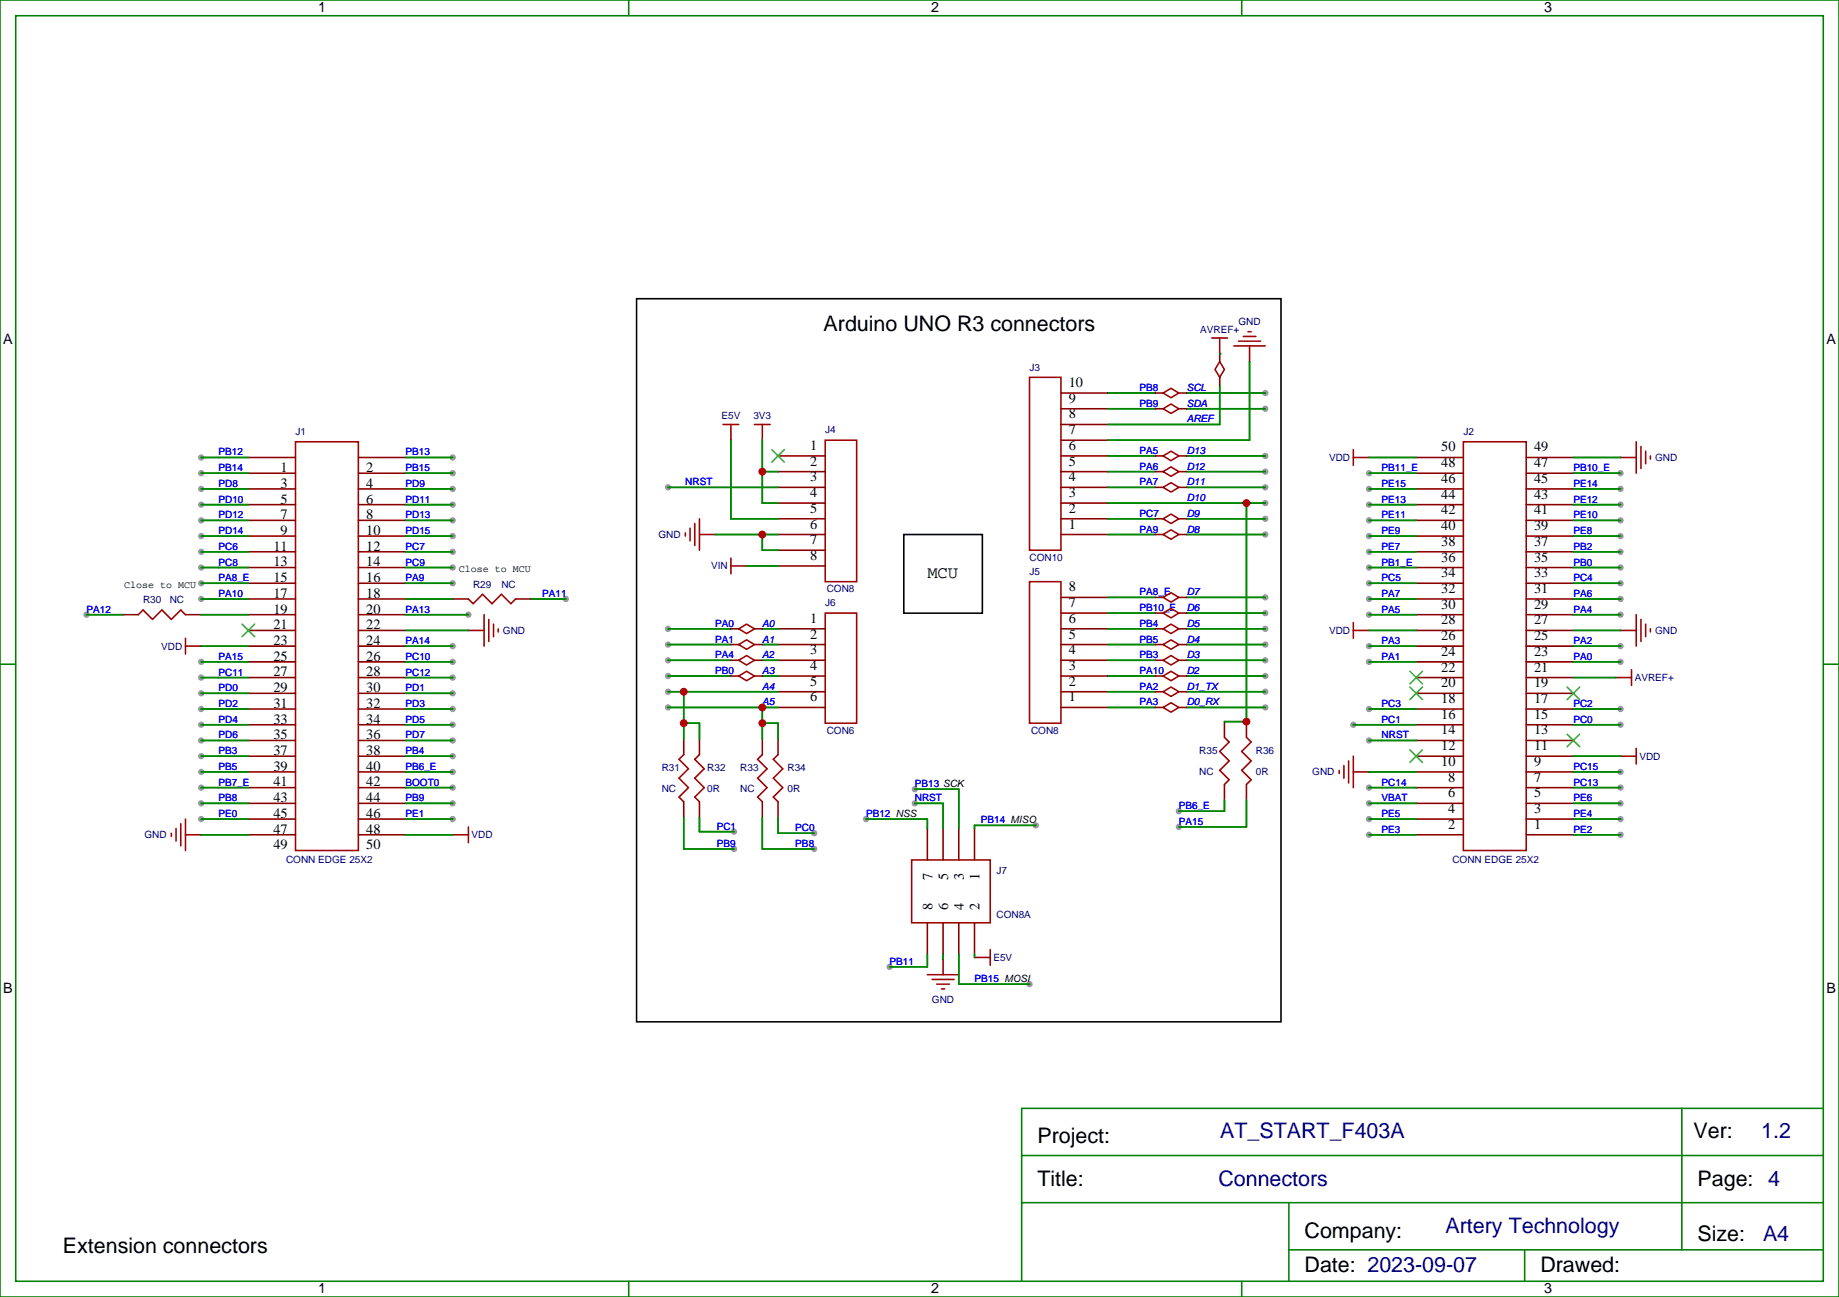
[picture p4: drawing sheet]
<svg xmlns="http://www.w3.org/2000/svg" width="413mm" height="291mm" viewBox="0 0 413 291" stroke-linecap="round" stroke-linejoin="round" font-family="sans-serif">
<g fill="#999">
<circle cx="45.2" cy="173.2" r=".71"/>
<circle cx="45.2" cy="176.7" r=".71"/>
<circle cx="101.6" cy="180.3" r=".71"/>
<circle cx="101.6" cy="176.7" r=".71"/>
<circle cx="45.2" cy="166.2" r=".71"/>
<circle cx="45.2" cy="183.8" r=".71"/>
<circle cx="101.6" cy="173.2" r=".71"/>
<circle cx="45.2" cy="180.3" r=".71"/>
<circle cx="101.6" cy="169.7" r=".71"/>
<circle cx="45.2" cy="169.7" r=".71"/>
<circle cx="101.6" cy="166.2" r=".71"/>
<circle cx="45.2" cy="102.7" r=".71"/>
<circle cx="45.2" cy="106.2" r=".71"/>
<circle cx="45.2" cy="109.7" r=".71"/>
<circle cx="45.2" cy="116.8" r=".71"/>
<circle cx="45.2" cy="113.2" r=".71"/>
<circle cx="45.2" cy="134.4" r=".71"/>
<circle cx="45.2" cy="130.9" r=".71"/>
<circle cx="45.2" cy="127.4" r=".71"/>
<circle cx="45.2" cy="155.6" r=".71"/>
<circle cx="45.2" cy="152" r=".71"/>
<circle cx="45.2" cy="148.5" r=".71"/>
<circle cx="101.6" cy="109.7" r=".71"/>
<circle cx="101.6" cy="106.2" r=".71"/>
<circle cx="101.6" cy="102.7" r=".71"/>
<circle cx="101.6" cy="116.8" r=".71"/>
<circle cx="101.6" cy="113.2" r=".71"/>
<circle cx="101.6" cy="130.9" r=".71"/>
<circle cx="101.6" cy="127.4" r=".71"/>
<circle cx="101.6" cy="120.3" r=".71"/>
<circle cx="105.1" cy="137.9" r=".71"/>
<circle cx="101.6" cy="152" r=".71"/>
<circle cx="101.6" cy="148.5" r=".71"/>
<circle cx="101.6" cy="145" r=".71"/>
<circle cx="101.6" cy="162.6" r=".71"/>
<circle cx="101.6" cy="155.6" r=".71"/>
<circle cx="45.2" cy="120.3" r=".71"/>
<circle cx="45.2" cy="159.1" r=".71"/>
<circle cx="45.2" cy="162.6" r=".71"/>
<circle cx="127" cy="134.4" r=".71"/>
<circle cx="19.4" cy="137.9" r=".71"/>
<circle cx="307.3" cy="109.7" r=".71"/>
<circle cx="363.7" cy="187.3" r=".71"/>
<circle cx="307.3" cy="113.2" r=".71"/>
<circle cx="149.9" cy="151.7" r=".71"/>
<circle cx="284" cy="148.2" r=".71"/>
<circle cx="284" cy="141.1" r=".71"/>
<circle cx="363.7" cy="180.3" r=".71"/>
<circle cx="363.7" cy="116.8" r=".71"/>
<circle cx="363.7" cy="145" r=".71"/>
<circle cx="149.9" cy="144.6" r=".71"/>
<circle cx="284" cy="105.8" r=".71"/>
<circle cx="307.3" cy="123.8" r=".71"/>
<circle cx="307.3" cy="159.1" r=".71"/>
<circle cx="363.7" cy="176.7" r=".71"/>
<circle cx="284" cy="112.9" r=".71"/>
<circle cx="363.7" cy="127.4" r=".71"/>
<circle cx="284" cy="102.3" r=".71"/>
<circle cx="284" cy="116.4" r=".71"/>
<circle cx="307.3" cy="130.9" r=".71"/>
<circle cx="363.7" cy="173.2" r=".71"/>
<circle cx="363.7" cy="123.8" r=".71"/>
<circle cx="363.7" cy="137.9" r=".71"/>
<circle cx="307.3" cy="187.3" r=".71"/>
<circle cx="363.7" cy="106.2" r=".71"/>
<circle cx="307.3" cy="127.4" r=".71"/>
<circle cx="284" cy="155.2" r=".71"/>
<circle cx="284" cy="144.6" r=".71"/>
<circle cx="307.3" cy="120.3" r=".71"/>
<circle cx="307.3" cy="166.2" r=".71"/>
<circle cx="284" cy="158.7" r=".71"/>
<circle cx="363.7" cy="183.8" r=".71"/>
<circle cx="303.7" cy="162.6" r=".71"/>
<circle cx="363.7" cy="120.3" r=".71"/>
<circle cx="284" cy="134.1" r=".71"/>
<circle cx="284" cy="151.7" r=".71"/>
<circle cx="307.3" cy="176.7" r=".71"/>
<circle cx="307.3" cy="183.8" r=".71"/>
<circle cx="307.3" cy="145" r=".71"/>
<circle cx="284" cy="137.6" r=".71"/>
<circle cx="284" cy="109.4" r=".71"/>
<circle cx="284" cy="88.2" r=".71"/>
<circle cx="149.9" cy="141.1" r=".71"/>
<circle cx="307.3" cy="180.3" r=".71"/>
<circle cx="363.7" cy="162.6" r=".71"/>
<circle cx="307.3" cy="116.8" r=".71"/>
<circle cx="307.3" cy="106.2" r=".71"/>
<circle cx="149.9" cy="148.2" r=".71"/>
<circle cx="363.7" cy="109.7" r=".71"/>
<circle cx="363.7" cy="159.1" r=".71"/>
<circle cx="149.9" cy="109.4" r=".71"/>
<circle cx="284" cy="91.7" r=".71"/>
<circle cx="284" cy="119.9" r=".71"/>
<circle cx="363.7" cy="113.2" r=".71"/>
<circle cx="164.7" cy="190.5" r=".71"/>
<circle cx="182.7" cy="190.5" r=".71"/>
<circle cx="182.7" cy="187" r=".71"/>
<circle cx="149.9" cy="155.2" r=".71"/>
<circle cx="149.9" cy="158.7" r=".71"/>
<circle cx="264.6" cy="182" r=".71"/>
<circle cx="264.6" cy="185.6" r=".71"/>
<circle cx="231.1" cy="220.8" r=".71"/>
<circle cx="232.5" cy="185.2" r=".71"/>
<circle cx="205.3" cy="180.3" r=".71"/>
<circle cx="205.3" cy="177.1" r=".71"/>
<circle cx="194.4" cy="183.8" r=".71"/>
<circle cx="199.7" cy="217" r=".71"/>
<circle cx="363.7" cy="148.5" r=".71"/>
<circle cx="307.3" cy="148.5" r=".71"/>
<circle cx="307.3" cy="137.9" r=".71"/>
<circle cx="307.3" cy="134.4" r=".71"/>
<circle cx="363.7" cy="134.4" r=".71"/>
<circle cx="363.7" cy="130.9" r=".71"/>
<circle cx="45.2" cy="123.8" r=".71"/>
<circle cx="101.6" cy="123.8" r=".71"/>
<circle cx="101.6" cy="159.1" r=".71"/>
<circle cx="101.6" cy="183.8" r=".71"/>
<circle cx="164.7" cy="186.6" r=".71"/>
</g>
<g fill="none" stroke="#a10000" stroke-width=".35">
<path d="M272 75.8h3.5M273.8 75.8v3.6M276.9 77.6h7.1M278 76.6h4.9M279 75.5h2.9M280.1 74.4h.7M280.5 77.6v3.5M66.3 99.1h14.1v91.8h-14.1zM162.3 95.2h3.5M164 95.2v3.6M169.3 95.2h3.6M171.1 95.2v3.6"/>
<path d="M185.2 98.8h7.1v31.7h-7.1zM231.1 84.7h7v38.8h-7zM261.1 91.7l1.7-1 1.8 1-1.8 1.1zM261.1 88.2l1.7-1.1 1.8 1.1-1.8 1.1zM273.8 81.1l1 1.8-1 1.8-1.1-1.8zM328.4 99.1h14.1v91.8h-14.1zM367.2 99.1v7.1M153.8 119.6v.7M154.9 118.5v2.9M155.9 117.5v4.9M157 119.9h3.5M157 116.4v7.1"/>
<path d="M261.1 119.9l1.7-1 1.8 1-1.8 1.1zM261.1 116.4l1.7-1 1.8 1-1.8 1.1zM261.1 109.4l1.7-1.1 1.8 1.1-1.8 1zM261.1 105.8l1.7-1 1.8 1-1.8 1.1zM261.1 102.3l1.7-1.1 1.8 1.1-1.8 1.1zM303.7 102.7h3.6M303.7 100.9v3.5M363.7 102.7h3.5M368.3 100.2v4.9M369.4 101.2v2.9M370.4 102.3v.7M31 137.9l1.1-1 2.1 2.1 2.1-2.1 2.2 2.1 2.1-2.1 1 1"/>
<path d="M105.1 134.4l1.1 1.1 2.1-2.2 2.1 2.2 2.1-2.2 2.2 2.2 1-1.1M108.7 137.9v7.1M109.7 139v4.9M164 125.2v3.6M164 127h3.6M185.2 137.6h7.1v24.7h-7.1zM231.1 130.5h7v31.8h-7zM261.1 137.6l1.7-1.1 1.8 1.1-1.8 1zM261.1 134.1l1.7-1.1 1.8 1.1-1.8 1zM303.7 139.7v3.5M367.2 137.9v7.1M368.3 139v4.9"/>
<path d="M41.6 145h3.6M41.6 143.2v3.6M105.1 141.5h3.6M110.8 140.1v2.8M111.8 141.1v.7M165.8 141.1l1.8-1 1.7 1-1.7 1.1zM165.8 144.6l1.8-1 1.7 1-1.7 1.1zM165.8 148.2l1.8-1.1 1.7 1.1-1.7 1zM165.8 151.7l1.8-1.1 1.7 1.1-1.7 1.1zM261.1 158.7l1.7-1 1.8 1-1.8 1.1zM261.1 155.2l1.7-1 1.8 1-1.8 1.1zM261.1 151.7l1.7-1.1 1.8 1.1-1.8 1.1z"/>
<path d="M261.1 148.2l1.7-1.1 1.8 1.1-1.8 1zM261.1 144.6l1.7-1 1.8 1-1.8 1.1zM261.1 141.1l1.7-1 1.8 1-1.8 1.1zM303.7 141.5h3.6M362.7 152h3.5M363.7 141.5h3.5M366.2 150.3v3.5M369.4 140.1v2.8M370.4 141.1v.7M153.5 169.3l-1.1 1.1 2.1 2.1-2.1 2.1 2.1 2.1-2.1 2.2 1.1 1M157 169.3l-1.1 1.1 2.1 2.1-2.1 2.1 2.1 2.1-2.1 2.2 1.1 1M171.1 169.3l-1.1 1.1 2.2 2.1-2.2 2.1 2.2 2.1-2.2 2.2 1.1 1"/>
<path d="M174.6 169.3l-1 1.1 2.1 2.1-2.1 2.1 2.1 2.1-2.1 2.2 1 1M274.8 165.5l1.1 1-2.1 2.1 2.1 2.1-2.1 2.2 2.1 2.1-1.1 1M279.8 165.5l1 1-2.1 2.1 2.1 2.1-2.1 2.2 2.1 2.1-1 1M300.6 172.9v.7M301.6 171.8v2.8M302.7 170.7v5M303.7 173.2h3.6M303.7 169.7v7M363.7 169.7h3.5M367.2 167.9v3.5M38.5 187v.7M39.5 185.9v2.8"/>
<path d="M40.6 184.9v4.9M41.6 183.8v7.1M41.6 187.3h3.6M101.6 187.3h3.5M105.1 185.6v3.5M204.6 193h17.6v14.1h-17.6zM208.1 218.7h7.1M209.2 219.8h4.9M211.7 215.2v3.5M218.7 214.8h3.5M222.2 213.1v3.5M210.3 220.8h2.8"/>
<path d="M211.3 221.9h.7"/>
</g>
<g fill="none" stroke="#870000" stroke-width=".35">
<path d="M273.8 79.4h.1M273.8 79.4v1.7M164 98.8h.1M171.1 98.8h.1M238.1 98.8h10.6M238.1 95.2h10.6M238.1 91.7h10.6M238.1 88.2h10.6M259.3 91.7h1.8M259.3 88.2h1.8M264.6 91.7h1.7M264.6 88.2h1.7"/>
<path d="M273.8 84.7v1.7M280.5 81.1h.1M55.7 116.8h10.6M55.7 113.2h10.6M55.7 109.7h10.6M55.7 106.2h10.6M55.7 102.7h10.6M80.4 116.8h10.6M80.4 113.2h10.6M80.4 109.7h10.6M80.4 106.2h10.6M80.4 102.7h10.6"/>
<path d="M160.5 119.9h.1M174.6 119.9h10.6M174.6 116.4h10.6M174.6 112.9h10.6M174.6 109.4h10.6M174.6 105.8h10.6M174.6 102.3h10.6M238.1 119.9h10.6M238.1 116.4h10.6M238.1 112.9h10.6M238.1 109.4h10.6M238.1 105.8h10.6"/>
<path d="M238.1 102.3h10.6M259.3 119.9h1.8M259.3 116.4h1.8M259.3 109.4h1.8M259.3 105.8h1.8M259.3 102.3h1.8M264.6 119.9h1.7M264.6 116.4h1.7M264.6 109.4h1.7M264.6 105.8h1.7M264.6 102.3h1.7M307.3 102.7h.1"/>
<path d="M317.9 116.8h10.5M317.9 113.2h10.5M317.9 109.7h10.5M317.9 106.2h10.5M317.9 102.7h10.5M342.5 116.8h10.6M342.5 113.2h10.6M342.5 109.7h10.6M342.5 106.2h10.6M342.5 102.7h10.6M363.7 102.7h.1M27.5 137.9h3.5"/>
<path d="M41.6 137.9h3.6M55.7 134.4h10.6M55.7 137.9h10.6M55.7 130.9h10.6M55.7 127.4h10.6M55.7 123.8h10.6M55.7 120.3h10.6M80.4 134.4h10.6M80.4 137.9h10.6M80.4 130.9h10.6M80.4 127.4h10.6M80.4 123.8h10.6"/>
<path d="M80.4 120.3h10.6M101.6 134.4h3.5M115.7 134.4h3.5M167.6 127h.1M174.6 123.5h10.6M174.6 127h10.6M238.1 137.6h10.6M238.1 134.1h10.6M259.3 137.6h1.8M259.3 134.1h1.8M264.6 137.6h1.7M264.6 134.1h1.7"/>
<path d="M317.9 134.4h10.5M317.9 137.9h10.5M317.9 130.9h10.5M317.9 127.4h10.5M317.9 123.8h10.5M317.9 120.3h10.5M342.5 134.4h10.6M342.5 137.9h10.6M342.5 130.9h10.6M342.5 127.4h10.6M342.5 123.8h10.6M342.5 120.3h10.6"/>
<path d="M45.2 145h.1M55.7 159.1h10.6M55.7 155.6h10.6M55.7 152h10.6M55.7 148.5h10.6M55.7 145h10.6M55.7 141.5h10.6M80.4 159.1h10.6M80.4 155.6h10.6M80.4 152h10.6M80.4 148.5h10.6M80.4 145h10.6"/>
<path d="M80.4 141.5h10.6M105.1 141.5h.1M164 151.7h1.8M164 148.2h1.8M164 144.6h1.8M164 141.1h1.8M169.3 151.7h1.8M169.3 148.2h1.8M169.3 144.6h1.8M169.3 141.1h1.8M174.6 158.7h10.6M174.6 155.2h10.6"/>
<path d="M174.6 151.7h10.6M174.6 148.2h10.6M174.6 144.6h10.6M174.6 141.1h10.6M238.1 158.7h10.6M238.1 155.2h10.6M238.1 151.7h10.6M238.1 148.2h10.6M238.1 144.6h10.6M238.1 141.1h10.6M259.3 158.7h1.8M259.3 155.2h1.8"/>
<path d="M259.3 151.7h1.8M259.3 148.2h1.8M259.3 144.6h1.8M259.3 141.1h1.8M264.6 158.7h1.7M264.6 155.2h1.7M264.6 151.7h1.7M264.6 148.2h1.7M264.6 144.6h1.7M264.6 141.1h1.7M307.3 141.5h.1M317.9 159.1h10.5"/>
<path d="M317.9 155.6h10.5M317.9 152h10.5M317.9 148.5h10.5M317.9 145h10.5M317.9 141.5h10.5M342.5 159.1h10.6M342.5 155.6h10.6M342.5 152h10.6M342.5 148.5h10.6M342.5 145h10.6M342.5 141.5h10.6M362.7 152v.1"/>
<path d="M363.7 141.5h.1M55.7 176.7h10.6M55.7 173.2h10.6M55.7 169.7h10.6M55.7 166.2h10.6M55.7 162.6h10.6M80.4 176.7h10.6M80.4 173.2h10.6M80.4 169.7h10.6M80.4 166.2h10.6M80.4 162.6h10.6M153.5 165.8v3.5"/>
<path d="M153.5 179.9v3.5M157 165.8v3.5M157 179.9v3.5M171.1 165.8v3.5M171.1 179.9v3.5M174.6 165.8v3.5M174.6 179.9v3.5M274.8 161.9v3.6M274.8 176v3.6M279.8 161.9v3.6M279.8 176v3.6M307.3 173.2h.1"/>
<path d="M317.9 176.7h10.5M317.9 173.2h10.5M317.9 169.7h10.5M317.9 166.2h10.5M317.9 162.6h10.5M342.5 176.7h10.6M342.5 173.2h10.6M342.5 169.7h10.6M342.5 166.2h10.6M342.5 162.6h10.6M363.7 169.7h.1M45.2 187.3h.1"/>
<path d="M55.7 187.3h10.6M55.7 183.8h10.6M55.7 180.3h10.6M80.4 187.3h10.6M80.4 183.8h10.6M80.4 180.3h10.6M101.6 187.3h.1M208.1 185.9v7.1M211.7 185.9v7.1M215.2 185.9v7.1M218.7 185.9v7.1M317.9 187.3h10.5"/>
<path d="M317.9 183.8h10.5M317.9 180.3h10.5M342.5 187.3h10.6M342.5 183.8h10.6M342.5 180.3h10.6M208.1 207.1v7M211.7 215.2h.1M211.7 207.1v7M215.2 207.1v7M218.7 207.1v7M218.7 214.8h.1"/>
</g>
<g fill="none" stroke="#3c3" stroke-width=".35">
<path d="M173.2 100.9l2.8 2.8M176 100.9l-2.8 2.8M54.3 140.1l2.8 2.8M57.1 140.1l-2.8 2.8M316.4 154.2l2.9 2.8M316.4 150.6l2.9 2.9M319.3 154.2l-2.9 2.8M319.3 150.6l-2.9 2.9M351.7 154.2l2.8 2.8M354.5 154.2l-2.8 2.8M316.4 168.3l2.9 2.8M319.3 168.3l-2.9 2.8"/>
<path d="M351.7 164.7l2.8 2.9M354.5 164.7l-2.8 2.9"/>
</g>
<path d="M142.9 67h144.6v162.3h-144.6zM202.8 119.9h17.7v17.7h-17.7z" fill="none" stroke="#000" stroke-width=".35"/>
<g fill="none" stroke="#008700" stroke-width=".35">
<path d="M164 98.8v17.6h10.6M171.1 98.8v14.1h3.5M248.7 88.2h10.6M248.7 91.7h10.6M266.3 88.2h17.7M266.3 91.7h17.7M273.8 86.4v8.8h-25.1M280.5 81.1v17.7h-31.8M45.2 102.7h10.5M45.2 106.2h10.5M45.2 109.7h10.5M45.2 116.8h10.5"/>
<path d="M45.2 113.2h10.5M91 102.7h10.6M91 106.2h10.6M91 109.7h10.6M91 116.8h10.6M91 113.2h10.6M149.9 109.4h24.7M160.5 119.9h14.1M171.1 105.8h3.5M171.1 119.9v3.6h3.5M248.7 105.8h10.6M248.7 112.9h35.3"/>
<path d="M248.7 102.3h10.6M248.7 116.4h10.6M248.7 109.4h10.6M248.7 119.9h10.6M266.3 105.8h17.7M266.3 102.3h17.7M266.3 116.4h17.7M266.3 109.4h17.7M266.3 119.9h17.7M279.8 112.9v49h-5M307.3 102.7h10.6M307.3 106.2h10.6"/>
<path d="M307.3 109.7h10.6M307.3 116.8h10.6M307.3 113.2h10.6M353.1 102.7h10.6M353.1 106.2h10.6M353.1 109.7h10.6M353.1 116.8h10.6M353.1 113.2h10.6M19.4 137.9h8.1M45.2 134.4h10.5M45.2 130.9h10.5M45.2 127.4h10.5"/>
<path d="M45.2 137.9h10.5M45.2 120.3h10.5M45.2 123.8h10.5M91 134.4h10.6M91 130.9h10.6M91 127.4h10.6M91 137.9h14.1M91 120.3h10.6M91 123.8h10.6M119.2 134.4h7.8M167.6 127h7M248.7 134.1h10.6"/>
<path d="M248.7 137.6h10.6M266.3 134.1h17.7M266.3 137.6h17.7M307.3 134.4h10.6M307.3 130.9h10.6M307.3 127.4h10.6M307.3 137.9h10.6M307.3 120.3h10.6M307.3 123.8h10.6M353.1 134.4h10.6M353.1 130.9h10.6M353.1 127.4h10.6"/>
<path d="M353.1 137.9h10.6M353.1 120.3h10.6M353.1 123.8h10.6M45.2 145h10.5M45.2 155.6h10.5M45.2 152h10.5M45.2 148.5h10.5M45.2 159.1h10.5M91 145h10.6M91 155.6h10.6M91 152h10.6M91 148.5h10.6"/>
<path d="M91 141.5h14.1M91 159.1h10.6M149.9 151.7h14.1M149.9 148.2h14.1M149.9 141.1h14.1M149.9 144.6h14.1M149.9 155.2h24.7M149.9 158.7h24.7M153.5 155.2v10.6M171.1 151.7h3.5M171.1 148.2h3.5M171.1 141.1h3.5"/>
<path d="M171.1 144.6h3.5M171.1 158.7v7.1M248.7 151.7h10.6M248.7 148.2h10.6M248.7 141.1h10.6M248.7 144.6h10.6M248.7 155.2h10.6M248.7 158.7h10.6M266.3 151.7h17.7M266.3 148.2h17.7M266.3 141.1h17.7M266.3 144.6h17.7"/>
<path d="M266.3 155.2h17.7M266.3 158.7h17.7M307.3 145h10.6M307.3 148.5h10.6M307.3 141.5h10.6M307.3 159.1h10.6M353.1 145h10.6M353.1 152h9.6M353.1 148.5h10.6M353.1 141.5h10.6M353.1 159.1h10.6M45.2 173.2h10.5"/>
<path d="M45.2 176.7h10.5M45.2 166.2h10.5M45.2 169.7h10.5M45.2 162.6h10.5M91 173.2h10.6M91 176.7h10.6M91 166.2h10.6M91 169.7h10.6M91 162.6h10.6M153.5 162.3h3.5v3.5M171.1 162.3h3.5v3.5M205.3 177.1h9.9v8.8"/>
<path d="M274.8 179.6v2.4h-10.2M279.8 179.6v6h-15.2M303.7 162.6h14.2M307.3 173.2h10.6M307.3 176.7h10.6M307.3 166.2h10.6M353.1 173.2h10.6M353.1 176.7h10.6M353.1 169.7h10.6M353.1 162.6h10.6M45.2 180.3h10.5M45.2 183.8h10.5"/>
<path d="M45.2 187.3h10.5M91 180.3h10.6M91 183.8h10.6M91 187.3h10.6M153.5 183.4v7.1h11.2M157 183.4v3.2h7.7M171.1 183.4v7.1h11.6M174.6 183.4v3.6h8.1M194.4 183.8h13.7v2.1M205.3 180.3h6.4v5.6M232.5 185.2h-13.8v.7M307.3 180.3h10.6"/>
<path d="M307.3 183.8h10.6M307.3 187.3h10.6M353.1 180.3h10.6M353.1 183.8h10.6M353.1 187.3h10.6M208.1 214.1v2.9h-8.4M211.7 214.1v1.1M215.2 214.1v6.7h15.9M218.7 214.1v.7"/>
</g>
<circle cx="273.8" cy="79.4" r=".18" fill="#008700"/>
<g fill="none" stroke="#008000" stroke-width=".35">
<path d="M0 0h412.7v291h-412.7zM3.5 3.5h405.7v284h-405.7zM141.1 0v3.5M278.7 0v3.5M0 149h3.5M409.2 149h3.5M377.5 248.7v31.8M409.2 259.3h-179.9v10.6M409.2 248.7h-179.9v10.6M289.3 269.9v17.6M409.2 269.9h-179.9v17.6M141.1 287.5v3.5"/>
<path d="M278.7 287.5v3.5M289.3 280.5h119.9M342.2 280.5v7"/>
</g>
<g fill="#c00">
<circle cx="279.8" cy="161.9" r=".88"/>
<circle cx="279.8" cy="112.9" r=".88"/>
<circle cx="171.1" cy="105.8" r=".88"/>
<circle cx="171.1" cy="119.9" r=".88"/>
<circle cx="153.5" cy="155.2" r=".88"/>
<circle cx="153.5" cy="162.3" r=".88"/>
<circle cx="171.1" cy="162.3" r=".88"/>
<circle cx="171.1" cy="158.7" r=".88"/>
</g>
<g font-size="4.8">
<text x="184.9" y="74.2">Arduino UNO R3 connectors</text>
<text x="232.8" y="256.6">Project:</text>
<text x="380.1" y="255.4">Ver:</text>
<text x="232.8" y="266">Title:</text>
<text x="381" y="266">Page: 4</text>
<text x="14.1" y="281.3">Extension connectors</text>
<text x="292.8" y="277.7">Company:</text>
<text x="381" y="278.4">Size:</text>
<text x="292.8" y="285.4">Date: 2023-09-07</text>
<text x="345.7" y="285.4">Drawed:</text>
</g>
<g font-size="4.8" fill="#000080">
<text x="273.9" y="255.4">AT_START_F403A</text>
<text x="395.3" y="255.4">1.2</text>
<text x="273.5" y="266">Connectors</text>
<text x="324.4" y="276.6">Artery Technology</text>
<text x="395.7" y="278.4">A4</text>
</g>
<text font-size="3.8" x="208.1" y="129.7">MCU</text>
<g font-size="3.2">
<text x="71.4" y="2.7">1</text>
<text x="209" y="2.7">2</text>
<text x="346.6" y="2.7">3</text>
<text x=".7" y="77.3">A</text>
<text x="409.9" y="77.3">A</text>
<text x="239.9" y="86.8">10</text>
<text x="239.9" y="93.9">8</text>
<text x="239.9" y="90.4">9</text>
<text x="181.8" y="101">1</text>
<text x="239.9" y="101">6</text>
<text x="239.9" y="97.4">7</text>
<text x="323.5" y="101.3">50</text>
<text x="344.3" y="101.3">49</text>
<text x="63" y="105.9">1</text>
<text x="82.2" y="105.9">2</text>
<text x="181.8" y="104.5">2</text>
<text x="239.9" y="104.5">5</text>
<text x="323.5" y="104.8">48</text>
<text x="344.3" y="104.8">47</text>
<text x="63" y="109.5">3</text>
<text x="63" y="113">5</text>
<text x="82.2" y="109.5">4</text>
<text x="82.2" y="113">6</text>
<text x="181.8" y="108">3</text>
<text x="181.8" y="111.5">4</text>
<text x="239.9" y="111.5">3</text>
<text x="239.9" y="108">4</text>
<text x="323.5" y="111.9">44</text>
<text x="323.5" y="108.4">46</text>
<text x="344.3" y="111.9">43</text>
<text x="344.3" y="108.4">45</text>
<text x="63" y="116.5">7</text>
<text x="82.2" y="116.5">8</text>
<text x="181.8" y="115.1">5</text>
<text x="181.8" y="118.6">6</text>
<text x="239.9" y="118.6">1</text>
<text x="239.9" y="115.1">2</text>
<text x="323.5" y="118.9">40</text>
<text x="323.5" y="115.4">42</text>
<text x="344.3" y="118.9">39</text>
<text x="344.3" y="115.4">41</text>
<text x="61.4" y="123.6">11</text>
<text x="63" y="120">9</text>
<text x="82.2" y="120">10</text>
<text x="82.2" y="123.6">12</text>
<text x="181.8" y="122.1">7</text>
<text x="181.8" y="125.7">8</text>
<text x="323.5" y="122.5">38</text>
<text x="344.3" y="122.5">37</text>
<text x="61.4" y="127.1">13</text>
<text x="61.4" y="130.6">15</text>
<text x="82.2" y="127.1">14</text>
<text x="82.2" y="130.6">16</text>
<text x="323.5" y="129.5">34</text>
<text x="323.5" y="126">36</text>
<text x="344.3" y="129.5">33</text>
<text x="344.3" y="126">35</text>
<text x="61.4" y="134.2">17</text>
<text x="61.4" y="137.7">19</text>
<text x="82.2" y="134.2">18</text>
<text x="82.2" y="137.7">20</text>
<text x="239.9" y="136.2">7</text>
<text x="239.9" y="132.7">8</text>
<text x="323.5" y="136.6">30</text>
<text x="323.5" y="133.1">32</text>
<text x="344.3" y="136.6">29</text>
<text x="344.3" y="133.1">31</text>
<text x="61.4" y="141.2">21</text>
<text x="82.2" y="141.2">22</text>
<text x="181.8" y="139.8">1</text>
<text x="181.8" y="143.3">2</text>
<text x="239.9" y="143.3">5</text>
<text x="239.9" y="139.8">6</text>
<text x="323.5" y="143.6">26</text>
<text x="323.5" y="140.1">28</text>
<text x="344.3" y="143.6">25</text>
<text x="344.3" y="140.1">27</text>
<text x="61.4" y="144.7">23</text>
<text x="61.4" y="148.3">25</text>
<text x="82.2" y="144.7">24</text>
<text x="82.2" y="148.3">26</text>
<text x="181.8" y="146.8">3</text>
<text x="239.9" y="146.8">4</text>
<text x="323.5" y="147.2">24</text>
<text x="344.3" y="147.2">23</text>
<text x="61.4" y="151.8">27</text>
<text x="61.4" y="155.3">29</text>
<text x="82.2" y="151.8">28</text>
<text x="82.2" y="155.3">30</text>
<text x="181.8" y="150.3">4</text>
<text x="181.8" y="153.9">5</text>
<text x="239.9" y="153.9">2</text>
<text x="239.9" y="150.3">3</text>
<text x="323.5" y="154.2">20</text>
<text x="323.5" y="150.7">22</text>
<text x="344.3" y="154.2">19</text>
<text x="344.3" y="150.7">21</text>
<text x="61.4" y="158.8">31</text>
<text x="82.2" y="158.8">32</text>
<text x="181.8" y="157.4">6</text>
<text x="239.9" y="157.4">1</text>
<text x="323.5" y="161.3">16</text>
<text x="323.5" y="157.8">18</text>
<text x="344.3" y="161.3">15</text>
<text x="344.3" y="157.8">17</text>
<text x="61.4" y="162.4">33</text>
<text x="61.4" y="165.9">35</text>
<text x="82.2" y="162.4">34</text>
<text x="82.2" y="165.9">36</text>
<text x="323.5" y="164.8">14</text>
<text x="344.3" y="164.8">13</text>
<text x="61.4" y="169.4">37</text>
<text x="61.4" y="173">39</text>
<text x="82.2" y="169.4">38</text>
<text x="82.2" y="173">40</text>
<text x="323.5" y="171.9">10</text>
<text x="323.5" y="168.3">12</text>
<text x="344.3" y="171.9">9</text>
<text x="344.3" y="168.3">11</text>
<text x="61.4" y="176.5">41</text>
<text x="82.2" y="176.5">42</text>
<text x="325.1" y="178.9">6</text>
<text x="325.1" y="175.4">8</text>
<text x="344.3" y="178.9">5</text>
<text x="344.3" y="175.4">7</text>
<text x="61.4" y="180">43</text>
<text x="61.4" y="183.5">45</text>
<text x="82.2" y="180">44</text>
<text x="82.2" y="183.5">46</text>
<text x="325.1" y="186">2</text>
<text x="325.1" y="182.4">4</text>
<text x="344.3" y="186">1</text>
<text x="344.3" y="182.4">3</text>
<text x="61.4" y="187.1">47</text>
<text x="61.4" y="190.6">49</text>
<text x="82.2" y="187.1">48</text>
<text x="82.2" y="190.6">50</text>
<text x="209.3" y="197.4" transform="rotate(-90 209.3 197.4)">7</text>
<text x="212.8" y="197.4" transform="rotate(-90 212.8 197.4)">5</text>
<text x="216.3" y="197.4" transform="rotate(-90 216.3 197.4)">3</text>
<text x="219.8" y="197.4" transform="rotate(-90 219.8 197.4)">1</text>
<text x="209.3" y="204.1" transform="rotate(-90 209.3 204.1)">8</text>
<text x="212.8" y="204.1" transform="rotate(-90 212.8 204.1)">6</text>
<text x="216.3" y="204.1" transform="rotate(-90 216.3 204.1)">4</text>
<text x="219.8" y="204.1" transform="rotate(-90 219.8 204.1)">2</text>
<text x=".7" y="222.8">B</text>
<text x="409.9" y="222.8">B</text>
<text x="71.4" y="290.2">1</text>
<text x="209" y="290.2">2</text>
<text x="346.6" y="290.2">3</text>
</g>
<g font-size="2.2" fill="#000080">
<text x="269.4" y="74.7">AVREF+</text>
<text x="278" y="72.9">GND</text>
<text x="231.1" y="83.2">J3</text>
<text x="161.9" y="94.1">E5V</text>
<text x="169.1" y="94.1">3V3</text>
<text x="66.3" y="97.6">J1</text>
<text x="185.2" y="97.3">J4</text>
<text x="328.4" y="97.6">J2</text>
<text x="298.3" y="103.4">VDD</text>
<text x="371.5" y="103.4">GND</text>
<text x="147.8" y="120.7">GND</text>
<text x="231.1" y="125.8">CON10</text>
<text x="106.2" y="131.8">R29</text>
<text x="112.5" y="131.8">NC</text>
<text x="159.6" y="127.8">VIN</text>
<text x="231.1" y="129">J5</text>
<text x="32.1" y="135.4">R30</text>
<text x="38.1" y="135.4">NC</text>
<text x="185.2" y="136.1">J6</text>
<text x="185.6" y="132.9">CON8</text>
<text x="112.9" y="142.3">GND</text>
<text x="298.3" y="142.3">VDD</text>
<text x="371.5" y="142.3">GND</text>
<text x="36.2" y="145.8">VDD</text>
<text x="366.9" y="152.8">AVREF+</text>
<text x="185.6" y="164.7">CON6</text>
<text x="231.4" y="164.7">CON8</text>
<text x="148.5" y="173.1">R31</text>
<text x="158.7" y="173.1">R32</text>
<text x="166.2" y="173.1">R33</text>
<text x="176.7" y="173.1">R34</text>
<text x="269.2" y="169.2">R35</text>
<text x="269.2" y="173.8">NC</text>
<text x="281.9" y="169.2">R36</text>
<text x="281.9" y="173.8">0R</text>
<text x="367.9" y="170.5">VDD</text>
<text x="148.5" y="177.7">NC</text>
<text x="158.7" y="177.7">0R</text>
<text x="166.2" y="177.7">NC</text>
<text x="176.7" y="177.7">0R</text>
<text x="294.5" y="174">GND</text>
<text x="32.4" y="188.1">GND</text>
<text x="105.8" y="188.1">VDD</text>
<text x="64.2" y="193.6">CONN EDGE 25X2</text>
<text x="223.7" y="196">J7</text>
<text x="326" y="193.6">CONN EDGE 25X2</text>
<text x="223.7" y="205.9">CON8A</text>
<text x="223" y="215.6">E5V</text>
<text x="209.2" y="225">GND</text>
</g>
<g font-size="2.2" fill="#00f">
<text x="255.8" y="87.7">PB8</text>
<text x="266.3" y="87.7">SCL</text>
<text x="255.8" y="91.3">PB9</text>
<text x="266.3" y="91.3">SDA</text>
<text x="266.3" y="94.8">AREF</text>
<text x="255.8" y="101.9">PA5</text>
<text x="266.3" y="101.9">D13</text>
<text x="49" y="102.2">PB12</text>
<text x="49" y="105.7">PB14</text>
<text x="91" y="105.7">PB15</text>
<text x="91" y="102.2">PB13</text>
<text x="255.8" y="105.4">PA6</text>
<text x="266.3" y="105.4">D12</text>
<text x="310.1" y="105.7">PB11_E</text>
<text x="353.1" y="105.7">PB10_E</text>
<text x="49" y="109.3">PD8</text>
<text x="49" y="112.8">PD10</text>
<text x="91" y="109.3">PD9</text>
<text x="91" y="112.8">PD11</text>
<text x="153.8" y="108.9">NRST</text>
<text x="255.8" y="108.9">PA7</text>
<text x="266.3" y="112.4">D10</text>
<text x="266.3" y="108.9">D11</text>
<text x="310.1" y="109.3">PE15</text>
<text x="310.1" y="112.8">PE13</text>
<text x="353.1" y="109.3">PE14</text>
<text x="353.1" y="112.8">PE12</text>
<text x="49" y="116.3">PD12</text>
<text x="49" y="119.8">PD14</text>
<text x="91" y="116.3">PD13</text>
<text x="91" y="119.8">PD15</text>
<text x="255.8" y="116">PC7</text>
<text x="255.8" y="119.5">PA9</text>
<text x="266.3" y="116">D9</text>
<text x="266.3" y="119.5">D8</text>
<text x="310.1" y="119.8">PE9</text>
<text x="310.1" y="116.3">PE11</text>
<text x="353.1" y="116.3">PE10</text>
<text x="353.1" y="119.8">PE8</text>
<text x="49" y="123.4">PC6</text>
<text x="91" y="123.4">PC7</text>
<text x="310.1" y="123.4">PE7</text>
<text x="353.1" y="123.4">PB2</text>
<text x="49" y="130.4">PA8_E</text>
<text x="49" y="126.9">PC8</text>
<text x="91" y="130.4">PA9</text>
<text x="91" y="126.9">PC9</text>
<text x="310.1" y="130.4">PC5</text>
<text x="310.1" y="126.9">PB1_E</text>
<text x="353.1" y="126.9">PB0</text>
<text x="353.1" y="130.4">PC4</text>
<text x="19.4" y="137.5">PA12</text>
<text x="49" y="134">PA10</text>
<text x="91" y="137.5">PA13</text>
<text x="121.7" y="134">PA11</text>
<text x="255.8" y="133.6">PA8_E</text>
<text x="255.8" y="137.1">PB10_E</text>
<text x="266.3" y="133.6">D7</text>
<text x="266.3" y="137.1">D6</text>
<text x="310.1" y="137.5">PA5</text>
<text x="310.1" y="134">PA7</text>
<text x="353.1" y="137.5">PA4</text>
<text x="353.1" y="134">PA6</text>
<text x="160.5" y="140.7">PA0</text>
<text x="171.1" y="140.7">A0</text>
<text x="255.8" y="140.7">PB4</text>
<text x="266.3" y="140.7">D5</text>
<text x="49" y="148.1">PA15</text>
<text x="91" y="148.1">PC10</text>
<text x="91" y="144.5">PA14</text>
<text x="160.5" y="144.2">PA1</text>
<text x="160.5" y="147.7">PA4</text>
<text x="171.1" y="144.2">A1</text>
<text x="171.1" y="147.7">A2</text>
<text x="255.8" y="147.7">PB3</text>
<text x="255.8" y="144.2">PB5</text>
<text x="266.3" y="147.7">D3</text>
<text x="266.3" y="144.2">D4</text>
<text x="310.1" y="144.5">PA3</text>
<text x="310.1" y="148.1">PA1</text>
<text x="353.1" y="144.5">PA2</text>
<text x="353.1" y="148.1">PA0</text>
<text x="49" y="155.1">PD0</text>
<text x="49" y="151.6">PC11</text>
<text x="91" y="151.6">PC12</text>
<text x="91" y="155.1">PD1</text>
<text x="160.5" y="151.2">PB0</text>
<text x="171.1" y="151.2">A3</text>
<text x="171.1" y="154.8">A4</text>
<text x="255.8" y="154.8">PA2</text>
<text x="255.8" y="151.2">PA10</text>
<text x="266.3" y="154.8">D1_TX</text>
<text x="266.3" y="151.2">D2</text>
<text x="49" y="158.7">PD2</text>
<text x="91" y="158.7">PD3</text>
<text x="171.1" y="158.3">A5</text>
<text x="255.8" y="158.3">PA3</text>
<text x="266.3" y="158.3">D0_RX</text>
<text x="310.1" y="158.7">PC3</text>
<text x="353.1" y="158.7">PC2</text>
<text x="49" y="165.7">PD6</text>
<text x="49" y="162.2">PD4</text>
<text x="91" y="165.7">PD7</text>
<text x="91" y="162.2">PD5</text>
<text x="310.1" y="165.7">NRST</text>
<text x="310.1" y="162.2">PC1</text>
<text x="353.1" y="162.2">PC0</text>
<text x="49" y="172.8">PB5</text>
<text x="49" y="169.2">PB3</text>
<text x="91" y="172.8">PB6_E</text>
<text x="91" y="169.2">PB4</text>
<text x="353.1" y="172.8">PC15</text>
<text x="49" y="176.3">PB7_E</text>
<text x="49" y="179.8">PB8</text>
<text x="91" y="179.8">PB9</text>
<text x="91" y="176.3">BOOT0</text>
<text x="205.3" y="179.8">NRST</text>
<text x="205.3" y="176.6">PB13 SCK</text>
<text x="310.1" y="176.3">PC14</text>
<text x="310.1" y="179.8">VBAT</text>
<text x="353.1" y="179.8">PE6</text>
<text x="353.1" y="176.3">PC13</text>
<text x="49" y="183.3">PE0</text>
<text x="91" y="183.3">PE1</text>
<text x="194.4" y="183.3">PB12 NSS</text>
<text x="220.1" y="184.8">PB14 MISO</text>
<text x="264.6" y="181.6">PB6_E</text>
<text x="264.6" y="185.1">PA15</text>
<text x="310.1" y="183.3">PE5</text>
<text x="353.1" y="183.3">PE4</text>
<text x="160.9" y="190.1">PB9</text>
<text x="160.9" y="186.2">PC1</text>
<text x="178.5" y="190.1">PB8</text>
<text x="178.5" y="186.5">PC0</text>
<text x="310.1" y="186.9">PE3</text>
<text x="353.1" y="186.9">PE2</text>
<text x="199.7" y="216.5">PB11</text>
<text x="218.7" y="220.4">PB15 MOSI</text>
</g>
<g font-size="2.2">
<text x="27.9" y="132">Close to MCU</text>
<text x="103" y="128.4">Close to MCU</text>
</g>
</svg>
